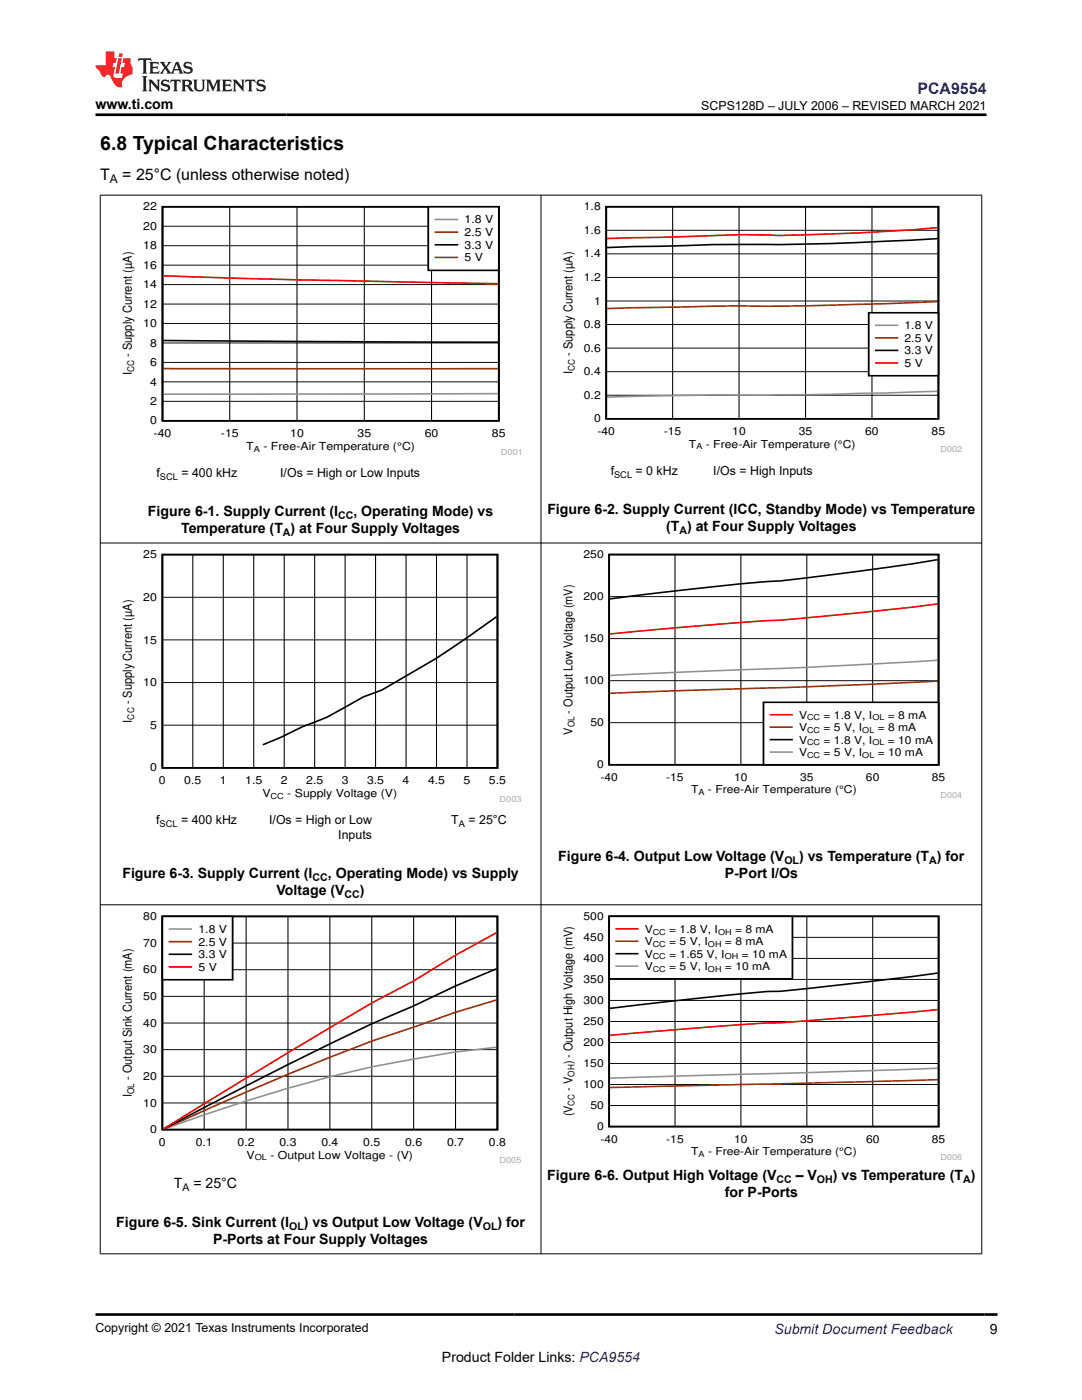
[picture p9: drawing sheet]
<svg xmlns="http://www.w3.org/2000/svg" width="216mm" height="279mm" viewBox="0 0 216 279" stroke-linecap="round" stroke-linejoin="round" font-family="sans-serif">
<path d="M32.4 41.3h67.1v42.7h-67.1zM32.6 67.9l66.8 .4" fill="none" stroke="#000" stroke-width=".34"/>
<g fill="none" stroke="#000" stroke-width=".2">
<path d="M32.4 56.8h67.1M32.4 52.9h67.1M32.4 49h67.1M32.4 45.2h67.1M45.8 41.3v42.7M59.3 41.3v42.7M72.7 41.3v42.7M86.1 41.3v42.7M32.4 76.2h67.1M32.4 72.3h67.1M32.4 68.4h67.1M32.4 64.6h67.1"/>
<path d="M32.4 60.7h67.1M32.4 80.1h67.1"/>
</g>
<path d="M99.4 78.6l-66.8 .1" fill="none" stroke="#919191" stroke-width=".34"/>
<path d="M32.6 73.6h66.8" fill="none" stroke="#983200" stroke-width=".34"/>
<path d="M32.6 55l26.7 .8 40.1 .8" fill="none" stroke="#f00" stroke-width=".34"/>
<path d="M85.5 41.3h14v12.7h-14z" fill-rule="evenodd" fill="#fff"/>
<path d="M85.5 41.3h14v12.7h-14zM86.9 48.9h4.3M121 41.3h66.3v42.3h-66.3zM187.1 47.6a598.9 598.9 0 0 1-44.9 1.2l-21.1 .6" fill="none" stroke="#000" stroke-width=".34"/>
<path d="M86.9 43.8h4.3M187.1 78.1a966.7 966.7 0 0 1-44.9 .7l-21.1 .5" fill="none" stroke="#919191" stroke-width=".34"/>
<path d="M86.9 46.3h4.3M187.1 60.2a892.8 892.8 0 0 1-44.9 .9l-21.1 .5" fill="none" stroke="#983200" stroke-width=".34"/>
<path d="M86.9 51.4h4.3M187.1 45.4l-5.1 .5-10.7 .6-15.9 .5a164 164 0 0 0-18.5 .2l-15.8 .4" fill="none" stroke="#f00" stroke-width=".34"/>
<path d="M121 55.4h66.3M121 50.7h66.3M121 46h66.3M134.2 41.3v42.3M147.5 41.3v42.3M160.7 41.3v42.3M174 41.3v42.3M121 78.9h66.3M121 74.2h66.3M121 69.5h66.3M121 64.8h66.3M121 60.1h66.3" fill="none" stroke="#000" stroke-width=".2"/>
<path d="M173.3 62.4h14v12.6h-14z" fill-rule="evenodd" fill="#fff"/>
<path d="M173.3 62.4h14v12.6h-14zM174.8 69.9h4.3M32.4 110.7h66.9v42.5h-66.9zM99.1 123.1a194.1 194.1 0 0 1-22.9 14.6l-3.7 1.4-7.3 4.1-4.8 1.8-4.3 2.1-3.6 1.5" fill="none" stroke="#000" stroke-width=".34"/>
<path d="M174.8 64.9h4.3" fill="none" stroke="#919191" stroke-width=".34"/>
<path d="M174.8 67.4h4.3" fill="none" stroke="#983200" stroke-width=".34"/>
<path d="M174.8 72.4h4.3" fill="none" stroke="#f00" stroke-width=".34"/>
<g fill="none" stroke="#000" stroke-width=".2">
<path d="M32.4 119.2h66.9M38.5 110.7v42.5M44.6 110.7v42.5M50.6 110.7v42.5M56.7 110.7v42.5M62.8 110.7v42.5M68.9 110.7v42.5M74.9 110.7v42.5M81 110.7v42.5M87.1 110.7v42.5M93.2 110.7v42.5M121.5 119.1h65.8"/>
<path d="M134.7 110.7v41.9M147.8 110.7v41.9M161 110.7v41.9M174.1 110.7v41.9M32.4 136.2h66.9M32.4 127.7h66.9M121.5 135.8h65.8M121.5 127.5h65.8M32.4 144.7h66.9M121.5 144.2h65.8"/>
</g>
<path d="M121.5 110.7h65.8v41.9h-65.8zM187.1 111.7l-15.6 2.3a327.9 327.9 0 0 1-23.7 2.5l-26.1 3" fill="none" stroke="#000" stroke-width=".33"/>
<path d="M187.1 120.5a713 713 0 0 1-44.5 4.1l-20.9 1.9" fill="none" stroke="#f00" stroke-width=".33"/>
<path d="M187.1 135.9l-26.1 1.2-39.3 1.3" fill="none" stroke="#983200" stroke-width=".33"/>
<path d="M187.1 131.8l-26.1 1.4-39.3 1.6" fill="none" stroke="#919191" stroke-width=".33"/>
<path d="M152.3 140.2h35v12.4h-35z" fill-rule="evenodd" fill="#fff"/>
<path d="M152.3 140.2h35v12.4h-35zM153.8 147.6h4.2" fill="none" stroke="#000" stroke-width=".33"/>
<path d="M153.8 142.6h4.2" fill="none" stroke="#f00" stroke-width=".33"/>
<path d="M153.8 145.1h4.2" fill="none" stroke="#983200" stroke-width=".33"/>
<path d="M153.8 150.1h4.2" fill="none" stroke="#919191" stroke-width=".33"/>
<path d="M32.4 182.9h66.9v42.5h-66.9zM99.1 193.3l-8.2 3.5-8.4 4-8.3 3.5a961.2 961.2 0 0 0-41.5 21" fill="none" stroke="#000" stroke-width=".34"/>
<g fill="none" stroke="#000" stroke-width=".2">
<path d="M32.4 198.8h66.9M32.4 193.5h66.9M32.4 188.2h66.9M40.7 182.9v42.5M49.1 182.9v42.5M57.5 182.9v42.5M65.8 182.9v42.5M74.2 182.9v42.5M82.5 182.9v42.5M90.9 182.9v42.5M32.4 214.8h66.9M32.4 209.5h66.9"/>
<path d="M32.4 204.2h66.9M32.4 220.1h66.9"/>
</g>
<path d="M99.1 209a233.6 233.6 0 0 0-50 10.7l-16.2 5.6" fill="none" stroke="#919191" stroke-width=".34"/>
<path d="M99.1 199.6l-8.2 2.4-8.4 3a365.2 365.2 0 0 0-33.4 12.9l-16.3 7.4" fill="none" stroke="#983200" stroke-width=".34"/>
<path d="M99.1 186.1l-8.2 4.5-8.4 5.2-8.3 4.4-16.7 9.9-24.8 15.2" fill="none" stroke="#f00" stroke-width=".34"/>
<path d="M32.4 182.9h14v12.6h-14z" fill-rule="evenodd" fill="#fff"/>
<path d="M32.4 182.9h14v12.6h-14zM33.8 190.4h4.4" fill="none" stroke="#000" stroke-width=".34"/>
<path d="M33.8 185.4h4.4" fill="none" stroke="#919191" stroke-width=".34"/>
<path d="M33.8 187.9h4.4" fill="none" stroke="#983200" stroke-width=".34"/>
<path d="M33.8 193h4.4" fill="none" stroke="#f00" stroke-width=".34"/>
<path d="M121.5 182.9h65.8v41.9h-65.8zM187.1 194.2l-15.6 1.9-15.8 1.7a236 236 0 0 0-18.4 1.6l-15.6 1.8" fill="none" stroke="#000" stroke-width=".33"/>
<g fill="none" stroke="#000" stroke-width=".2">
<path d="M121.5 199.7h65.8M121.5 195.5h65.8M121.5 191.3h65.8M121.5 187.1h65.8M134.7 182.9v41.9M147.8 182.9v41.9M161 182.9v41.9M174.1 182.9v41.9M121.5 216.4h65.8M121.5 212.2h65.8M121.5 208.1h65.8M121.5 203.9h65.8"/>
<path d="M121.5 220.6h65.8"/>
</g>
<path d="M187.1 201.5l-26.1 2.2-13.2 .8-26.1 2.1" fill="none" stroke="#f00" stroke-width=".33"/>
<path d="M187.1 215.5l-65.4 1.5" fill="none" stroke="#983200" stroke-width=".33"/>
<path d="M187.1 213.2l-65.4 2" fill="none" stroke="#919191" stroke-width=".33"/>
<path d="M121.5 182.9h36.6v12.4h-36.6z" fill-rule="evenodd" fill="#fff"/>
<path d="M121.5 182.9h36.6v12.4h-36.6zM123 190.3h4.2" fill="none" stroke="#000" stroke-width=".33"/>
<path d="M123 185.4h4.2" fill="none" stroke="#f00" stroke-width=".33"/>
<path d="M123 187.8h4.2" fill="none" stroke="#983200" stroke-width=".33"/>
<path d="M123 192.8h4.2" fill="none" stroke="#919191" stroke-width=".33"/>
<path d="M19.9 38.9h176.1M20 38.9v211.4M107.9 38.9v211.4M195.9 38.9v211.4M19.9 108.4h176.1M19.9 180.6h176.1M19.9 250.2h176.1" fill="none" stroke="#000" stroke-width=".2"/>
<path d="M27.7 11.6l-.2 .6 .5-.2h.6v.1v2.2l-.2 .4h1l-.2-.4v-2.2v-.1h.5l.5 .2-.1-.6zM29.8 12.4l.2 .3v1.6l-.2 .4h1.9l.1-.6a1.08 1.08 0 0 1-1.3 .2v-.7h.6l.4 .2v-.7l-.4 .2h-.6v-.5l.2-.2a1 1 0 0 1 1 .3l-.1-.5zM31.8 12.4l1 1.1-1 1.2h.9l-.2-.2 .4-.8 .5 .8-.2 .2h1.6l-.2-.2 .1-.5h1l.1 .5-.1 .2h.9l-.2-.4-.8-1.9h-.5l-1 2.1-.8-1.1 .9-1h-.8l.2 .2-.5 .6-.3-.6 .1-.2zM35.2 12.8l.4 1h-.8zM36.8 12.5a.65 .65 0 0 0-.2 .7 .65 .65 0 0 0 .6 .5l.7 .1 .1 .3a.79 .79 0 0 1-.7 .4 .79 .79 0 0 1-.7-.5l.1 .7 .2-.1a.93 .93 0 0 0 1.1 0 .93 .93 0 0 0 .4-.9 1.46 1.46 0 0 0-1.2-.6l-.1-.3a1.09 1.09 0 0 1 1.2 .2l-.2-.6-.1 .1-.6-.2zM28.4 15.2l.2 .4v2.2l-.2 .4h1l-.2-.4v-2.2l.2-.4zM29.6 15.9l.2 .4v1.5l-.2 .4h.8l-.3-.4v-1.3l1.7 1.8v-2l.2-.4h-.8l.2 .2 .1 1.1-1.2-1.3zM32.3 16a.65 .65 0 0 0-.2 .8 .65 .65 0 0 0 .7 .4l.6 .2 .1 .2a.79 .79 0 0 1-.7 .4 .79 .79 0 0 1-.7-.5l.1 .7 .2-.1a.93 .93 0 0 0 1.1 .1 .93 .93 0 0 0 .4-1 1.46 1.46 0 0 0-1.2-.5l-.1-.4a1.09 1.09 0 0 1 1.2 .2l-.2-.6-.1 .1-.6-.1zM34.1 15.9l-.1 .6a.63 .63 0 0 1 .7-.3l.1 1.6-.3 .4h1l-.2-.4v-1.6a.66 .66 0 0 1 .8 .3l-.1-.6zM36.2 15.9l.2 .4v1.5l-.2 .4h.9l-.2-.2v-.7h.5l.1 .2a.79 .79 0 0 0 1.2 .6l-1-.9a.61 .61 0 0 0 .6-.6 .61 .61 0 0 0-.5-.7zM36.9 16.2h.2a.47 .47 0 0 1 .5 .1 .47 .47 0 0 1 .1 .5l-.2 .1-.6 .1zM38.5 15.9l.2 .2a2.27 2.27 0 0 0 .4 2 1.04 1.04 0 0 0 1.7-.7v-1.3l.2-.2h-.8l.2 .4v1.1a.6 .6 0 0 1-.6 .6 .6 .6 0 0 1-.6-.6v-1.1l.3-.4zM41.1 15.9l.2 .4v1.5l-.2 .4h.7l-.2-.4v-1.4l.9 1.9 .8-1.9v1.4l-.2 .4h1l-.3-.4v-1.5l.3-.4h-.8l-.7 1.5-.7-1.5zM44.3 15.9l.2 .4v1.5l-.2 .4h1.9l.1-.6a1.09 1.09 0 0 1-1.3 .2v-.7h.6l.4 .2v-.6l-.4 .2h-.6v-.6l.2-.1a1.01 1.01 0 0 1 1 .3l-.1-.6zM46.4 15.9l.3 .4v1.5l-.3 .4h.8l-.2-.4v-1.3l1.6 1.8v-2l.2-.4h-.7l.2 .2v1.1l-1.2-1.3zM49 15.9l-.1 .6a.63 .63 0 0 1 .8-.3v1.6l-.3 .4h1l-.2-.4v-1.6a.66 .66 0 0 1 .8 .3l-.1-.6zM51.4 16a.65 .65 0 0 0-.2 .8 .65 .65 0 0 0 .6 .4l.6 .2 .2 .2a.79 .79 0 0 1-.8 .4 .79 .79 0 0 1-.6-.5l.1 .7 .2-.1a.93 .93 0 0 0 1 .1 .93 .93 0 0 0 .5-1 1.46 1.46 0 0 0-1.3-.5l-.1-.4a1.09 1.09 0 0 1 1.3 .2l-.2-.6-.2 .1-.5-.1z" fill="#231f20"/>
<path d="M21.1 10.3v2.7h-2v.4l.9 1a.95 .95 0 0 0 .9 .9 .59 .59 0 0 1 .6-.4 .59 .59 0 0 1 .5 .3l.4 .8a1.59 1.59 0 0 0 2.1 1.4 1.61 1.61 0 0 1 1-2.3l1-.3-.1-1.5a1.59 1.59 0 0 1-.4-1.7h-1.4l-.2 .9h.5l-.1 .9h-.5l-.2 .9v.3l.4 .1-.2 .9h-.6a.73 .73 0 0 1-1.1-.7l.3-1.5h-.5l.2-.9h.5l.2-.9h-.5v-1.3zM23.6 11.6l-.6 3.1h.7l.6-3.1zM23.8 10.7l-.1 .6h.7l.1-.6z" fill="#ed1c24"/>
<path d="M19 22.9h177.8M19 262.3h180" fill="none" stroke="#000" stroke-width=".53"/>
<text font-size="3.9" x="20" y="29.9">6.8 Typical Characteristics</text>
<text font-size="3.2" fill="#00f" x="183.1" y="18.7">PCA9554</text>
<g font-size="3.2">
<text x="20" y="35.8">T</text>
<text x="24.4" y="35.8">= 25°C (unless otherwise noted)</text>
</g>
<g font-size="2.8">
<text x="19" y="21.8">www.ti.com</text>
<text x="29.5" y="103">Figure 6-1. Supply Current (I</text>
<text x="36.1" y="106.4">Temperature (T ) at Four Supply Voltages</text>
<text x="70.5" y="103">, Operating Mode) vs</text>
<text x="109.2" y="102.5">Figure 6-2. Supply Current (ICC, Standby Mode) vs Temperature</text>
<text x="132.9" y="105.9">(T ) at Four Supply Voltages</text>
<text x="111.4" y="171.9">Figure 6-4. Output Low Voltage (V</text>
<text x="159.4" y="171.9">) vs Temperature (T ) for</text>
<text x="24.4" y="175.2">Figure 6-3. Supply Current (I</text>
<text x="55.2" y="178.6">Voltage (V</text>
<text x="65.4" y="175.2">, Operating Mode) vs Supply</text>
<text x="71.8" y="178.6">)</text>
<text x="144.6" y="175.3">P-Port I/Os</text>
<text x="34.7" y="237">T</text>
<text x="38.6" y="237">= 25°C</text>
<text x="109.2" y="235.5">Figure 6-6. Output High Voltage (V</text>
<text x="144.6" y="238.8">for P-Ports</text>
<text x="158.8" y="235.5">– V</text>
<text x="166.2" y="235.5">) vs Temperature (T )</text>
<text x="23.2" y="244.8">Figure 6-5. Sink Current (I</text>
<text x="60.6" y="244.8">) vs Output Low Voltage (V</text>
<text x="99.3" y="244.8">) for</text>
<text x="42.5" y="248.2">P-Ports at Four Supply Voltages</text>
<text x="197.5" y="266.1">9</text>
<text x="88.2" y="271.7">Product Folder Links: PCA9554</text>
</g>
<text font-size="2.8" fill="#00f" x="154.5" y="266.2">Submit Document Feedback</text>
<g font-size="2.5">
<text x="139.9" y="21.9">SCPS128D – JULY 2006 – REVISED MARCH 2021</text>
<text x="26.3" y="71.3" transform="rotate(-90 26.3 71.3)">- Supply Current (µA)</text>
<text x="26.3" y="74.9" transform="rotate(-90 26.3 74.9)">I</text>
<text x="31.2" y="95.3">f</text>
<text x="36.2" y="95.3">= 400 kHz</text>
<text x="55.9" y="95.3">I/Os = High or Low Inputs</text>
<text x="121.9" y="94.8">f</text>
<text x="126.8" y="94.8">= 0 kHz</text>
<text x="142.3" y="94.8">I/Os = High Inputs</text>
<text x="26.3" y="140.6" transform="rotate(-90 26.3 140.6)">- Supply Current (µA)</text>
<text x="26.3" y="144.2" transform="rotate(-90 26.3 144.2)">I</text>
<text x="31.2" y="164.5">f</text>
<text x="36.1" y="164.5">= 400 kHz</text>
<text x="53.7" y="164.5">I/Os = High or Low</text>
<text x="67.5" y="167.5">Inputs</text>
<text x="90" y="164.5">T</text>
<text x="93.5" y="164.5">= 25°C</text>
<text x="19" y="265.9">Copyright © 2021 Texas Instruments Incorporated</text>
</g>
<g font-size="2.4">
<text x="21.9" y="36.5">A</text>
<text x="114.3" y="71" transform="rotate(-90 114.3 71)">- Supply Current (µA)</text>
<text x="114.3" y="74.6" transform="rotate(-90 114.3 74.6)">I</text>
<text x="114.2" y="142.4" transform="rotate(-90 114.2 142.4)">- Output Low Voltage (mV)</text>
<text x="114.2" y="146.6" transform="rotate(-90 114.2 146.6)">V</text>
<text x="26.3" y="215.6" transform="rotate(-90 26.3 215.6)">- Output Sink Current (mA)</text>
<text x="114.2" y="212.4" transform="rotate(-90 114.2 212.4)">) - Output High Voltage (mV)</text>
<text x="26.3" y="219" transform="rotate(-90 26.3 219)">I</text>
<text x="114.2" y="217.7" transform="rotate(-90 114.2 217.7)">- V</text>
<text x="114.2" y="222.8" transform="rotate(-90 114.2 222.8)">(V</text>
</g>
<g font-size="2.2">
<text x="28.6" y="42">22</text>
<text x="116.5" y="42">1.8</text>
<text x="28.6" y="45.9">20</text>
<text x="92.7" y="44.6">1.8 V</text>
<text x="92.7" y="47.1">2.5 V</text>
<text x="116.5" y="46.7">1.6</text>
<text x="28.6" y="53.6">16</text>
<text x="28.6" y="49.8">18</text>
<text x="92.7" y="49.6">3.3 V</text>
<text x="92.7" y="52.2">5 V</text>
<text x="116.5" y="51.4">1.4</text>
<text x="28.6" y="57.5">14</text>
<text x="116.5" y="56.1">1.2</text>
<text x="28.6" y="65.3">10</text>
<text x="28.6" y="61.4">12</text>
<text x="116.5" y="65.5">0.8</text>
<text x="118.5" y="60.8">1</text>
<text x="180.5" y="65.7">1.8 V</text>
<text x="30" y="69.2">8</text>
<text x="116.5" y="70.2">0.6</text>
<text x="180.5" y="68.2">2.5 V</text>
<text x="180.5" y="70.7">3.3 V</text>
<text x="30" y="76.9">4</text>
<text x="30" y="73.1">6</text>
<text x="116.5" y="74.9">0.4</text>
<text x="180.5" y="73.2">5 V</text>
<text x="30" y="80.8">2</text>
<text x="116.5" y="79.6">0.2</text>
<text x="30" y="84.7">0</text>
<text x="30.7" y="87.2">-40</text>
<text x="44.1" y="87.2">-15</text>
<text x="49.1" y="89.8">T</text>
<text x="52.6" y="89.8">- Free-Air Temperature (°C)</text>
<text x="57.9" y="87.2">10</text>
<text x="71.3" y="87.2">35</text>
<text x="84.7" y="87.2">60</text>
<text x="98.2" y="87.2">85</text>
<text x="118.5" y="84.3">0</text>
<text x="119.2" y="86.8">-40</text>
<text x="132.5" y="86.8">-15</text>
<text x="137.5" y="89.3">T</text>
<text x="140.9" y="89.3">- Free-Air Temperature (°C)</text>
<text x="146.1" y="86.8">10</text>
<text x="159.4" y="86.8">35</text>
<text x="172.6" y="86.8">60</text>
<text x="185.9" y="86.8">85</text>
<text x="28.6" y="111.4">25</text>
<text x="116.4" y="111.4">250</text>
<text x="28.6" y="119.9">20</text>
<text x="116.4" y="119.8">200</text>
<text x="28.6" y="128.4">15</text>
<text x="116.4" y="128.2">150</text>
<text x="28.6" y="136.9">10</text>
<text x="116.4" y="136.6">100</text>
<text x="159.4" y="143.4">V</text>
<text x="164.3" y="143.4">= 1.8 V, I</text>
<text x="177.2" y="143.4">= 8 mA</text>
<text x="30" y="145.4">5</text>
<text x="117.8" y="144.9">50</text>
<text x="159.4" y="145.9">V</text>
<text x="159.4" y="148.4">V</text>
<text x="164.3" y="145.9">= 5 V, I</text>
<text x="164.3" y="148.4">= 1.8 V, I</text>
<text x="175.1" y="145.9">= 8 mA</text>
<text x="177.2" y="148.4">= 10 mA</text>
<text x="30" y="154">0</text>
<text x="119.1" y="153.3">0</text>
<text x="119.8" y="155.8">-40</text>
<text x="132.9" y="155.8">-15</text>
<text x="146.5" y="155.8">10</text>
<text x="159.4" y="150.9">V</text>
<text x="159.7" y="155.8">35</text>
<text x="164.3" y="150.9">= 5 V, I</text>
<text x="172.8" y="155.8">60</text>
<text x="175.1" y="150.9">= 10 mA</text>
<text x="185.9" y="155.8">85</text>
<text x="31.7" y="156.5">0</text>
<text x="36.8" y="156.5">0.5</text>
<text x="43.9" y="156.5">1</text>
<text x="48.9" y="156.5">1.5</text>
<text x="52.4" y="159">V</text>
<text x="56" y="156.5">2</text>
<text x="57.3" y="159">- Supply Voltage (V)</text>
<text x="61.1" y="156.5">2.5</text>
<text x="68.2" y="156.5">3</text>
<text x="73.2" y="156.5">3.5</text>
<text x="80.3" y="156.5">4</text>
<text x="85.4" y="156.5">4.5</text>
<text x="92.5" y="156.5">5</text>
<text x="97.6" y="156.5">5.5</text>
<text x="137.9" y="158.3">T</text>
<text x="141.3" y="158.3">- Free-Air Temperature (°C)</text>
<text x="28.6" y="183.6">80</text>
<text x="116.4" y="183.6">500</text>
<text x="28.6" y="188.9">70</text>
<text x="39.6" y="186.2">1.8 V</text>
<text x="39.6" y="188.7">2.5 V</text>
<text x="39.6" y="191.2">3.3 V</text>
<text x="116.4" y="192">400</text>
<text x="116.4" y="187.8">450</text>
<text x="128.6" y="186.1">V</text>
<text x="128.6" y="188.6">V</text>
<text x="128.6" y="191.1">V</text>
<text x="133.5" y="186.1">= 1.8 V, I</text>
<text x="133.5" y="188.6">= 5 V, I</text>
<text x="133.5" y="191.1">= 1.65 V, I</text>
<text x="144.7" y="188.6">= 8 mA</text>
<text x="146.7" y="186.1">= 8 mA</text>
<text x="148" y="191.1">= 10 mA</text>
<text x="28.6" y="194.3">60</text>
<text x="39.6" y="193.7">5 V</text>
<text x="116.4" y="196.2">350</text>
<text x="128.6" y="193.6">V</text>
<text x="133.5" y="193.6">= 5 V, I</text>
<text x="144.7" y="193.6">= 10 mA</text>
<text x="28.6" y="199.6">50</text>
<text x="116.4" y="200.4">300</text>
<text x="28.6" y="204.9">40</text>
<text x="116.4" y="208.8">200</text>
<text x="116.4" y="204.6">250</text>
<text x="28.6" y="215.5">20</text>
<text x="28.6" y="210.2">30</text>
<text x="116.4" y="213">150</text>
<text x="28.6" y="220.8">10</text>
<text x="116.4" y="217.1">100</text>
<text x="117.8" y="221.4">50</text>
<text x="30" y="226.2">0</text>
<text x="119.1" y="225.5">0</text>
<text x="31.7" y="228.7">0</text>
<text x="39" y="228.7">0.1</text>
<text x="47.4" y="228.7">0.2</text>
<text x="49.2" y="231.2">V</text>
<text x="54" y="231.2">- Output Low Voltage - (V)</text>
<text x="55.8" y="228.7">0.3</text>
<text x="64.1" y="228.7">0.4</text>
<text x="72.5" y="228.7">0.5</text>
<text x="80.8" y="228.7">0.6</text>
<text x="89.2" y="228.7">0.7</text>
<text x="97.6" y="228.7">0.8</text>
<text x="119.8" y="228">-40</text>
<text x="132.9" y="228">-15</text>
<text x="137.9" y="230.5">T</text>
<text x="141.3" y="230.5">- Free-Air Temperature (°C)</text>
<text x="146.5" y="228">10</text>
<text x="159.7" y="228">35</text>
<text x="172.8" y="228">60</text>
<text x="185.9" y="228">85</text>
</g>
<g font-size="2.1">
<text x="56.5" y="106.9">A</text>
<text x="67.5" y="103.5">CC</text>
<text x="135.6" y="106.5">A</text>
<text x="156.5" y="172.5">OL</text>
<text x="185.4" y="172.5">A</text>
<text x="62.4" y="175.7">CC</text>
<text x="68.8" y="179.1">CC</text>
<text x="36.4" y="237.6">A</text>
<text x="154.9" y="236">CC</text>
<text x="163" y="236">OH</text>
<text x="192.2" y="236">A</text>
<text x="57.7" y="245.4">OL</text>
<text x="96.3" y="245.4">OL</text>
</g>
<g font-size="1.9">
<text x="31.9" y="95.8">SCL</text>
<text x="122.5" y="95.3">SCL</text>
<text x="31.8" y="165">SCL</text>
<text x="91.6" y="165">A</text>
</g>
<g font-size="1.8">
<text x="26.7" y="74.3" transform="rotate(-90 26.7 74.3)">CC</text>
<text x="114.7" y="74" transform="rotate(-90 114.7 74)">CC</text>
<text x="26.7" y="143.6" transform="rotate(-90 26.7 143.6)">CC</text>
<text x="114.7" y="145.2" transform="rotate(-90 114.7 145.2)">OL</text>
<text x="114.7" y="214.9" transform="rotate(-90 114.7 214.9)">OH</text>
<text x="26.7" y="218.4" transform="rotate(-90 26.7 218.4)">OL</text>
<text x="114.7" y="220.6" transform="rotate(-90 114.7 220.6)">CC</text>
</g>
<g font-size="1.7">
<text x="50.6" y="90.1">A</text>
<text x="54" y="159.4">CC</text>
<text x="50.8" y="231.6">OL</text>
</g>
<g font-size="1.7" fill="#a8a8a8">
<text x="100" y="90.7">D001</text>
<text x="99.7" y="160">D003</text>
<text x="99.7" y="232.2">D005</text>
</g>
<g font-size="1.6">
<text x="139" y="89.7">A</text>
<text x="161" y="143.8">CC</text>
<text x="174.1" y="143.8">OL</text>
<text x="161" y="146.3">CC</text>
<text x="161" y="148.8">CC</text>
<text x="172.1" y="146.3">OL</text>
<text x="174.1" y="148.8">OL</text>
<text x="161" y="151.2">CC</text>
<text x="172.1" y="151.2">OL</text>
<text x="139.4" y="158.7">A</text>
<text x="130.3" y="186.5">CC</text>
<text x="130.3" y="189">CC</text>
<text x="130.3" y="191.5">CC</text>
<text x="141.3" y="189">OH</text>
<text x="143.3" y="186.5">OH</text>
<text x="144.6" y="191.5">OH</text>
<text x="130.3" y="194">CC</text>
<text x="141.3" y="194">OH</text>
<text x="139.4" y="230.9">A</text>
</g>
<g font-size="1.6" fill="#a8a8a8">
<text x="187.7" y="90.3">D002</text>
<text x="187.7" y="159.3">D004</text>
<text x="187.7" y="231.5">D006</text>
</g>
</svg>
